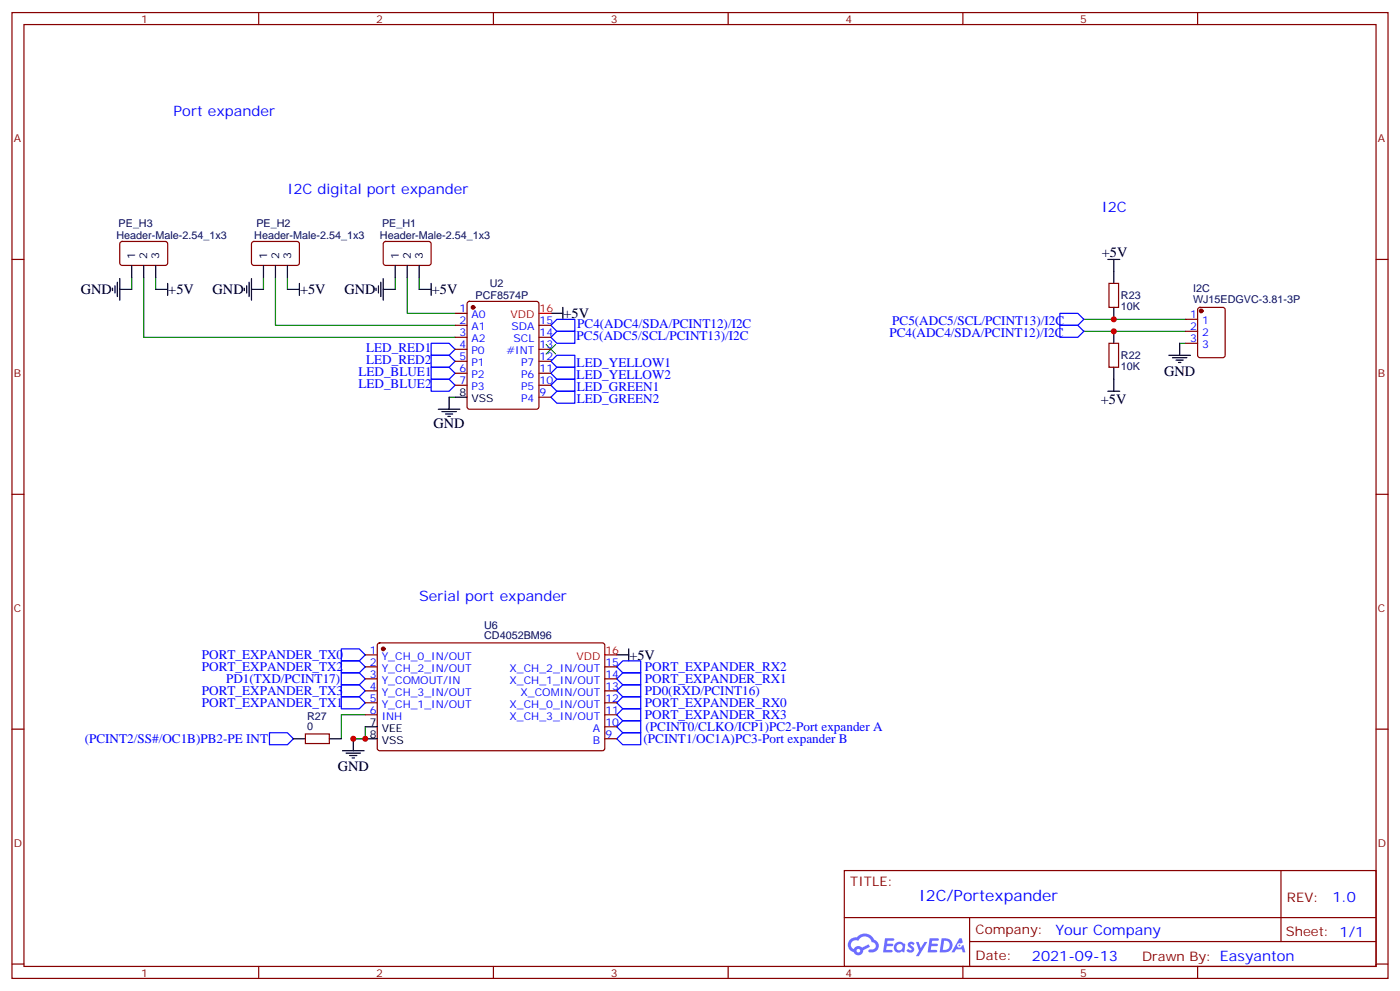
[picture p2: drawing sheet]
<svg xmlns="http://www.w3.org/2000/svg" width="412mm" height="292mm" viewBox="0 0 412 292" stroke-linecap="round" stroke-linejoin="round" font-family="sans-serif">
<g fill="none" stroke="#870000" stroke-width=".35">
<path d="M3.5 3.7h405.4v284.3h-405.4zM7.1 7.2h398.2v277.3h-398.2zM76.2 3.7v3.5M145.3 3.7v3.5M214.5 3.7v3.5M283.6 3.7v3.5M352.8 3.7v3.5M3.5 76.4h3.6M405.3 76.4h3.6M3.5 145.5h3.6M405.3 145.5h3.6M3.5 214.7h3.6"/>
<path d="M405.3 214.7h3.6M248.7 256.3h156.6v28.2h-156.6zM377.3 256.3v20.9M248.7 270.1h156.5M285.6 277.2h119.6M285.6 270.1v14.2M3.5 283.8h3.6M76.2 284.5v3.5M145.3 284.5v3.5M214.5 284.5v3.5M283.6 284.5v3.5M352.8 284.5v3.5"/>
<path d="M405.3 283.8h3.6"/>
</g>
<g fill="#5487ff">
<path d="M267.7 277.5a1.22 1.22 0 0 1 1.7 .2l-.4 .6a.47 .47 0 0 0-.3-.4 .47 .47 0 0 0-.5 .2l.1 .2a1.14 1.14 0 0 1 .8 1.8 1.14 1.14 0 0 1-1.9 0l-.2-.2 .5-.6 .7 .5a.29 .29 0 0 0 .3-.3 .29 .29 0 0 0-.2-.3 1.04 1.04 0 0 1-.6-1.7z"/>
<path d="M260.7 276.2h2.4l.3 .2-.2 .5-1.8 .1-.1 .8h1.5l.3 .4-.3 .4h-1.6l-.2 1.1h1.7l.2 .3-.2 .3-2.6 .1z"/>
<path d="M273.8 276.2h2.4l.3 .2-.1 .5-1.8 .1-.2 .8h1.6l.3 .4-.4 .4-1.6-.1-.1 1.1 1.7 .1 .2 .3-.2 .3-2.6 .1z"/>
<path d="M282.6 276.2h.7l.3 1.3-.6 .3a.69 .69 0 0 0-1 .3 .69 .69 0 0 0 .4 .9 .69 .69 0 0 0 .9-.6l.5-.2 .6 2.2h-.8l-.2-.9h-1.8l-.5 .9h-.8z"/>
<path d="M269.8 277.3h.8l.6 1.8 1.1-1.8h.9l-2.6 4.2h-.8l.9-1.5z"/>
<path d="M277.4 276.2l-.6 4.2h1.3a2.11 2.11 0 0 0 2.5-2.1 2.11 2.11 0 0 0-2.5-2.1zM278.1 277a1.39 1.39 0 0 1 1.7 1.4 1.39 1.39 0 0 1-1.8 1.2h-.3z"/>
<path d="M263.7 277.8a1.54 1.54 0 0 0-.1 2.2 1.54 1.54 0 0 0 2.2 .1l.6 .3 .3-2.3-.2-.3h-.4a1.49 1.49 0 0 0-2.4 0zM264 278.8a.94 .94 0 0 1 1.8 0 .94 .94 0 0 1-1.8 0z"/>
<path d="M250.4 276.6a2.18 2.18 0 0 0 1.1 3.7 1.44 1.44 0 0 0 1.6 .9 1.44 1.44 0 0 0 1.2-1.4l2-1.1-.5-.7-1.9 1a1.47 1.47 0 0 0-2.4 .4 1.39 1.39 0 0 1-.7-1.9 1.39 1.39 0 0 1 2-.5 2.12 2.12 0 0 1 2.2-1.3 2.12 2.12 0 0 1 1.9 1.7 1.14 1.14 0 0 1 1.1 1.4 1.14 1.14 0 0 1-1.7 .7 .43 .43 0 0 0-.5 .4 .43 .43 0 0 0 .4 .5 1.98 1.98 0 0 0 2.5-1.2 1.98 1.98 0 0 0-1.2-2.6 3.1 3.1 0 0 0-5.3-.6l-.9 .1zM252.3 279.9a.55 .55 0 0 1 1.1 0 .55 .55 0 0 1-1.1 0z"/>
<circle cx="282.6" cy="278.3" r=".26"/>
</g>
<g fill="none" stroke="#008700" stroke-width=".35">
<path d="M38.8 81.7v3.5M42.3 81.7v17.6h91.8M45.9 81.7v3.5M77.6 81.7v3.5M81.1 81.7v14.1h53M84.7 81.7v3.5M116.4 81.7v3.5M119.9 81.7v10.6h14.2M123.5 81.7v3.5M319.3 97.5h29.9M319.3 94h29.9M132.3 116.9h1.8"/>
<path d="M347.5 101.1h1.7M107.6 210.4h-7.1v7.1M107.6 214v3.5h-3.5h3.5"/>
</g>
<g fill="none" stroke="#000" stroke-width=".35">
<path d="M38.8 78.1v3.6M42.3 78.1v3.6M45.9 78.1v3.6M77.6 78.1v3.6M81.1 78.1v3.6M84.7 78.1v3.6M116.4 78.1v3.6M119.9 78.1v3.6M123.5 78.1v3.6M326.3 76.4h3.5M328.1 76.4v7M33.2 84.8v.7"/>
<path d="M33.9 84.1v2.2M34.6 83.1v4.2M35.3 85.2h3.5M35.3 82v6.4M45.9 85.2h3.5M49.4 83.4v3.6M72 84.8v.7M72.7 84.1v2.2M73.4 83.1v4.2M74.1 85.2h3.5M74.1 82v6.4M84.7 85.2h3.5"/>
<path d="M88.2 83.4v3.6M110.8 84.8v.7M111.5 84.1v2.2M112.2 83.1v4.2M112.9 85.2h3.5M112.9 82v6.4M123.5 85.2h3.5M127 83.4v3.6M162.3 92.3h3.5M165.8 90.5v3.5M328.1 90.5v3.5M328.1 97.5v3.6"/>
<path d="M132.3 116.9v3.6M134.1 116.9h3.5M326.3 115.2h3.5M328.1 108.1v7.1M344.3 104.6h6.4M345.4 105.3h4.2M346.4 106h2.1M347.1 106.7h.7M347.5 101.1v3.5M129.1 120.5h6.4M130.2 121.2h4.2M131.2 121.9h2.1"/>
<path d="M131.9 122.6h.7M181.7 192.8h3.5M185.2 191v3.6M86.4 217.5h3.6M97 217.5h3.5M104.1 217.5v3.5M107.6 217.5h3.5M107.6 214h3.5M100.9 221h6.3M102 221.7h4.2M103 222.4h2.1M103.7 223.1h.7"/>
</g>
<g fill="none" stroke="#00f" stroke-width=".35">
<path d="M162.3 99.3l1.7-1.8h5.3v3.6h-5.3zM162.3 95.8l1.7-1.8h5.3v3.5h-5.3zM312.2 95.8h5.3l1.8 1.7-1.8 1.8h-5.3zM312.2 92.3h5.3l1.8 1.7-1.8 1.8h-5.3zM127 111.7h5.3l1.8 1.7-1.8 1.8h-5.3zM127 108.1h5.3l1.8 1.8-1.8 1.8h-5.3zM127 104.6h5.3l1.8 1.8-1.8 1.7h-5.3zM127 101.1h5.3l1.8 1.7-1.8 1.8h-5.3zM164 115.2h5.3v3.5h-5.3l-1.7-1.8zM164 111.7h5.3v3.5h-5.3l-1.7-1.8zM164 108.1h5.3v3.6h-5.3l-1.7-1.8zM164 104.6h5.3v3.5h-5.3l-1.7-1.7z"/>
<path d="M100.5 194.6h5.3l1.8 1.7-1.8 1.8h-5.3zM100.5 191h5.3l1.8 1.8-1.8 1.8h-5.3zM100.5 198.1h5.3l1.8 1.7-1.8 1.8h-5.3zM181.7 196.3l1.7-1.7h5.3v3.5h-5.3zM181.7 199.8l1.7-1.7h5.3v3.5h-5.3zM79.4 215.7h5.3l1.7 1.8-1.7 1.8h-5.3zM100.5 201.6h5.3l1.8 1.8-1.8 1.7h-5.3zM100.5 205.1h5.3l1.8 1.8-1.8 1.8h-5.3zM181.7 210.4l1.7-1.7h5.3v3.5h-5.3zM181.7 206.9l1.7-1.8h5.3v3.6h-5.3zM181.7 203.4l1.7-1.8h5.3v3.5h-5.3zM181.7 214l1.7-1.8h5.3v3.5h-5.3z"/>
<path d="M183.4 215.7h5.3v3.6h-5.3l-1.7-1.8z"/>
</g>
<g fill="none" stroke="#870000" stroke-width=".35">
<path d="M35.5 71.3l.5-.2h13l.4 .7-.1 5.9-.6 .4h-13l-.4-.7v-5.6zM74.3 71.3l.5-.2h13l.4 .7-.1 5.9-.6 .4h-13l-.4-.7v-5.6zM113.1 71.3l.5-.2h13l.4 .7-.1 5.9-.6 .4h-13l-.4-.7v-5.6zM134.1 92.3h3.5M134.1 95.8h3.5M134.1 99.3h3.5M137.8 88.9l.5-.2h19.7l.7 .5v30.6l-.4 .6-20 .1-.7-.5v-30.6zM158.7 95.8h3.6M158.7 99.3h3.6M326.7 83.4h2.8v7.1h-2.8zM349.2 94h3.6M349.2 97.5h3.6"/>
<path d="M353 90.7l.5-.2h6.7l.6 .4 .1 13.7-.5 .6-6.9 .1-.7-.5v-13.6zM134.1 102.8h3.5M134.1 106.4h3.5M134.1 109.9h3.5M134.1 113.4h3.5M158.7 102.8h3.6M158.7 106.4h3.6M158.7 109.9h3.6M158.7 113.4h3.6M158.7 116.9h3.6M326.7 101.1h2.8v7h-2.8zM349.2 101.1h3.6"/>
<path d="M107.6 192.8h3.5M107.6 196.3h3.5M107.6 199.8h3.5M111.4 189.5l.4-.2h65.9l.5 .7-.1 30.6-.7 .4-65.8-.1-.5-.6v-30.3zM178.2 196.3h3.5M178.2 199.8h3.5M90 216.1h7v2.8h-7zM107.6 203.4h3.5M107.6 206.9h3.5M107.6 210.4h3.5M178.2 203.4h3.5M178.2 206.9h3.5"/>
<path d="M178.2 210.4h3.5M178.2 217.5h3.5M178.2 214h3.5"/>
</g>
<path d="M160.9 101.4l2.8 2.8M163.7 101.4l-2.8 2.8" fill="none" stroke="#3c3" stroke-width=".35"/>
<g fill="#870000" stroke="#870000" stroke-width=".35">
<circle cx="139.3" cy="90.5" r=".53"/>
<circle cx="112.9" cy="191" r=".53"/>
<circle cx="353.8" cy="91.5" r=".53"/>
</g>
<path d="M158.7 92.3h3.6M178.2 192.8h3.5" fill="none" stroke="#f00" stroke-width=".35"/>
<g fill="#c00">
<circle cx="104.1" cy="217.5" r=".88"/>
<circle cx="107.6" cy="217.5" r=".88"/>
<circle cx="328.1" cy="94" r=".88"/>
<circle cx="328.1" cy="97.5" r=".88"/>
</g>
<text font-size="4.6" fill="#00f" x="270.8" y="265.3">I2C/Portexpander</text>
<g font-size="4.2" fill="#00f">
<text x="51.2" y="34">Port expander</text>
<text x="84.7" y="57">I2C digital port expander</text>
<text x="324.6" y="62.3">I2C</text>
<text x="123.5" y="176.9">Serial port expander</text>
<text x="392.5" y="265.6">1.0</text>
<text x="310.9" y="275.1">Your Company</text>
<text x="304" y="282.9">2021-09-13</text>
</g>
<g font-size="4.2">
<text x="324.6" y="75.7">+5V</text>
<text x="23.8" y="86.6">GND</text>
<text x="49.6" y="86.6">+5V</text>
<text x="62.6" y="86.6">GND</text>
<text x="88.4" y="86.6">+5V</text>
<text x="101.4" y="86.6">GND</text>
<text x="127.2" y="86.6">+5V</text>
<text x="166" y="93.6">+5V</text>
<text x="342.9" y="110.7">GND</text>
<text x="324.2" y="119.1">+5V</text>
<text x="127.7" y="126.1">GND</text>
<text x="185.4" y="194.2">+5V</text>
<text x="99.5" y="227.1">GND</text>
</g>
<g font-size="3.9" fill="#00f">
<text x="262.8" y="95.8">PC5(ADC5/SCL/PCINT13)/I2C</text>
<text x="169.8" y="100.1">PC5(ADC5/SCL/PCINT13)/I2C</text>
<text x="170" y="96.6">PC4(ADC4/SDA/PCINT12)/I2C</text>
<text x="262" y="99.3">PC4(ADC4/SDA/PCINT12)/I2C</text>
<text x="107.9" y="107.1">LED_RED2</text>
<text x="107.9" y="103.6">LED_RED1</text>
<text x="105.6" y="110.6">LED_BLUE1</text>
<text x="169.9" y="111.6">LED_YELLOW2</text>
<text x="169.9" y="108.1">LED_YELLOW1</text>
<text x="105.6" y="114.2">LED_BLUE2</text>
<text x="169.9" y="118.7">LED_GREEN2</text>
<text x="169.9" y="115.2">LED_GREEN1</text>
<text x="59.5" y="197.6">PORT_EXPANDER_TX2</text>
<text x="59.5" y="194.1">PORT_EXPANDER_TX0</text>
<text x="190" y="197.6">PORT_EXPANDER_RX2</text>
<text x="66.6" y="201.1">PD1(TXD/PCINT17)</text>
<text x="190" y="201.1">PORT_EXPANDER_RX1</text>
<text x="59.5" y="204.7">PORT_EXPANDER_TX3</text>
<text x="59.5" y="208.2">PORT_EXPANDER_TX1</text>
<text x="190" y="208.1">PORT_EXPANDER_RX0</text>
<text x="190" y="204.6">PD0(RXD/PCINT16)</text>
<text x="190" y="211.7">PORT_EXPANDER_RX3</text>
<text x="190.2" y="215.3">(PCINT0/CLKO/ICP1)PC2-Port expander A</text>
<text x="25" y="218.7">(PCINT2/SS#/OC1B)PB2-PE INT</text>
<text x="189.6" y="218.8">(PCINT1/OC1A)PC3-Port expander B</text>
</g>
<g font-size="3.9" fill="#800">
<text x="250.5" y="260.9">TITLE:</text>
<text x="379.1" y="265.6">REV:</text>
<text x="287.4" y="275.1">Company:</text>
<text x="378.7" y="275.7">Sheet: 1/1</text>
<text x="287.4" y="282.8">Date:</text>
<text x="336.4" y="282.8">Drawn By: Easyanton</text>
</g>
<g font-size="3.2" fill="#800">
<text x="41.6" y="6.7">1</text>
<text x="110.8" y="6.7">2</text>
<text x="179.9" y="6.7">3</text>
<text x="249.1" y="6.7">4</text>
<text x="318.2" y="6.7">5</text>
<text x="4.1" y="41.8">A</text>
<text x="405.9" y="41.8">A</text>
<text x="4.1" y="110.9">B</text>
<text x="405.9" y="110.9">B</text>
<text x="4.1" y="180.1">C</text>
<text x="405.9" y="180.1">C</text>
<text x="4.1" y="249.2">D</text>
<text x="405.9" y="249.2">D</text>
<text x="41.6" y="287.5">1</text>
<text x="110.8" y="287.5">2</text>
<text x="179.9" y="287.5">3</text>
<text x="249.1" y="287.5">4</text>
<text x="318.2" y="287.5">5</text>
</g>
<g font-size="3.2" fill="#000080">
<text x="34.3" y="70.4">Header-Male-2.54_1x3</text>
<text x="34.9" y="66.9">PE_H3</text>
<text x="74.9" y="70.4">Header-Male-2.54_1x3</text>
<text x="75.5" y="66.9">PE_H2</text>
<text x="111.9" y="70.4">Header-Male-2.54_1x3</text>
<text x="112.6" y="66.9">PE_H1</text>
<text x="140.1" y="88.1">PCF8574P</text>
<text x="144.3" y="84.6">U2</text>
<text x="330.2" y="88.1">R23</text>
<text x="351.4" y="89.3">WJ15EDGVC-3.81-3P</text>
<text x="351.4" y="86.1">I2C</text>
<text x="330.2" y="91.3">10K</text>
<text x="330.2" y="105.8">R22</text>
<text x="330.2" y="108.9">10K</text>
<text x="142.6" y="185">U6</text>
<text x="142.6" y="188.2">CD4052BM96</text>
<text x="90.5" y="215">0</text>
<text x="90.5" y="211.8">R27</text>
</g>
<g font-size="3.2">
<text x="39.9" y="76.4" transform="rotate(-90 39.9 76.4)">1</text>
<text x="43.4" y="76.4" transform="rotate(-90 43.4 76.4)">2</text>
<text x="46.9" y="76.4" transform="rotate(-90 46.9 76.4)">3</text>
<text x="78.7" y="76.4" transform="rotate(-90 78.7 76.4)">1</text>
<text x="82.2" y="76.4" transform="rotate(-90 82.2 76.4)">2</text>
<text x="85.7" y="76.4" transform="rotate(-90 85.7 76.4)">3</text>
<text x="117.5" y="76.4" transform="rotate(-90 117.5 76.4)">1</text>
<text x="121" y="76.4" transform="rotate(-90 121 76.4)">2</text>
<text x="124.5" y="76.4" transform="rotate(-90 124.5 76.4)">3</text>
<text x="135.4" y="116.6">8</text>
<text x="138.9" y="118.4">VSS</text>
<text x="108.9" y="213.6">7</text>
<text x="112.4" y="215.4">VEE</text>
<text x="108.9" y="217.1">8</text>
<text x="112.4" y="218.9">VSS</text>
</g>
<g font-size="3.2" fill="#00f">
<text x="135.4" y="91.9">1</text>
<text x="135.4" y="95.4">2</text>
<text x="138.9" y="93.7">A0</text>
<text x="158.9" y="95.4">15</text>
<text x="350.6" y="93.7">1</text>
<text x="354.1" y="95.4">1</text>
<text x="135.4" y="99">3</text>
<text x="138.9" y="97.2">A1</text>
<text x="138.9" y="100.7">A2</text>
<text x="150.7" y="97.2">SDA</text>
<text x="151.3" y="100.7">SCL</text>
<text x="158.9" y="99">14</text>
<text x="350.6" y="97.2">2</text>
<text x="350.6" y="100.7">3</text>
<text x="354.1" y="99">2</text>
<text x="135.4" y="102.5">4</text>
<text x="135.4" y="106">5</text>
<text x="138.9" y="104.2">P0</text>
<text x="138.9" y="107.8">P1</text>
<text x="149.2" y="104.2">#INT</text>
<text x="153.5" y="107.8">P7</text>
<text x="158.9" y="106">12</text>
<text x="158.9" y="102.5">13</text>
<text x="354.1" y="102.5">3</text>
<text x="135.4" y="109.5">6</text>
<text x="135.4" y="113.1">7</text>
<text x="138.9" y="111.3">P2</text>
<text x="153.5" y="111.3">P6</text>
<text x="158.9" y="113.1">10</text>
<text x="158.9" y="109.5">11</text>
<text x="138.9" y="114.8">P3</text>
<text x="153.5" y="118.4">P4</text>
<text x="153.5" y="114.8">P5</text>
<text x="158.9" y="116.6">9</text>
<text x="108.9" y="192.4">1</text>
<text x="108.9" y="196">2</text>
<text x="112.4" y="194.2">Y_CH_0_IN/OUT</text>
<text x="112.4" y="197.7">Y_CH_2_IN/OUT</text>
<text x="150.1" y="197.7">X_CH_2_IN/OUT</text>
<text x="178.3" y="196">15</text>
<text x="108.9" y="199.5">3</text>
<text x="108.9" y="203">4</text>
<text x="112.4" y="201.3">Y_COMOUT/IN</text>
<text x="150.1" y="201.3">X_CH_1_IN/OUT</text>
<text x="178.3" y="203">13</text>
<text x="178.3" y="199.5">14</text>
<text x="108.9" y="206.6">5</text>
<text x="112.4" y="204.8">Y_CH_3_IN/OUT</text>
<text x="112.4" y="208.3">Y_CH_1_IN/OUT</text>
<text x="150.1" y="208.3">X_CH_0_IN/OUT</text>
<text x="153.3" y="204.8">X_COMIN/OUT</text>
<text x="178.3" y="206.6">12</text>
<text x="108.9" y="210.1">6</text>
<text x="112.4" y="211.8">INH</text>
<text x="150.1" y="211.8">X_CH_3_IN/OUT</text>
<text x="174.7" y="215.4">A</text>
<text x="178.3" y="213.6">10</text>
<text x="178.3" y="210.1">11</text>
<text x="174.7" y="218.9">B</text>
<text x="178.3" y="217.1">9</text>
</g>
<g font-size="3.2" fill="#f00">
<text x="150.4" y="93.7">VDD</text>
<text x="158.9" y="91.9">16</text>
<text x="169.8" y="194.2">VDD</text>
<text x="178.3" y="192.4">16</text>
</g>
</svg>
